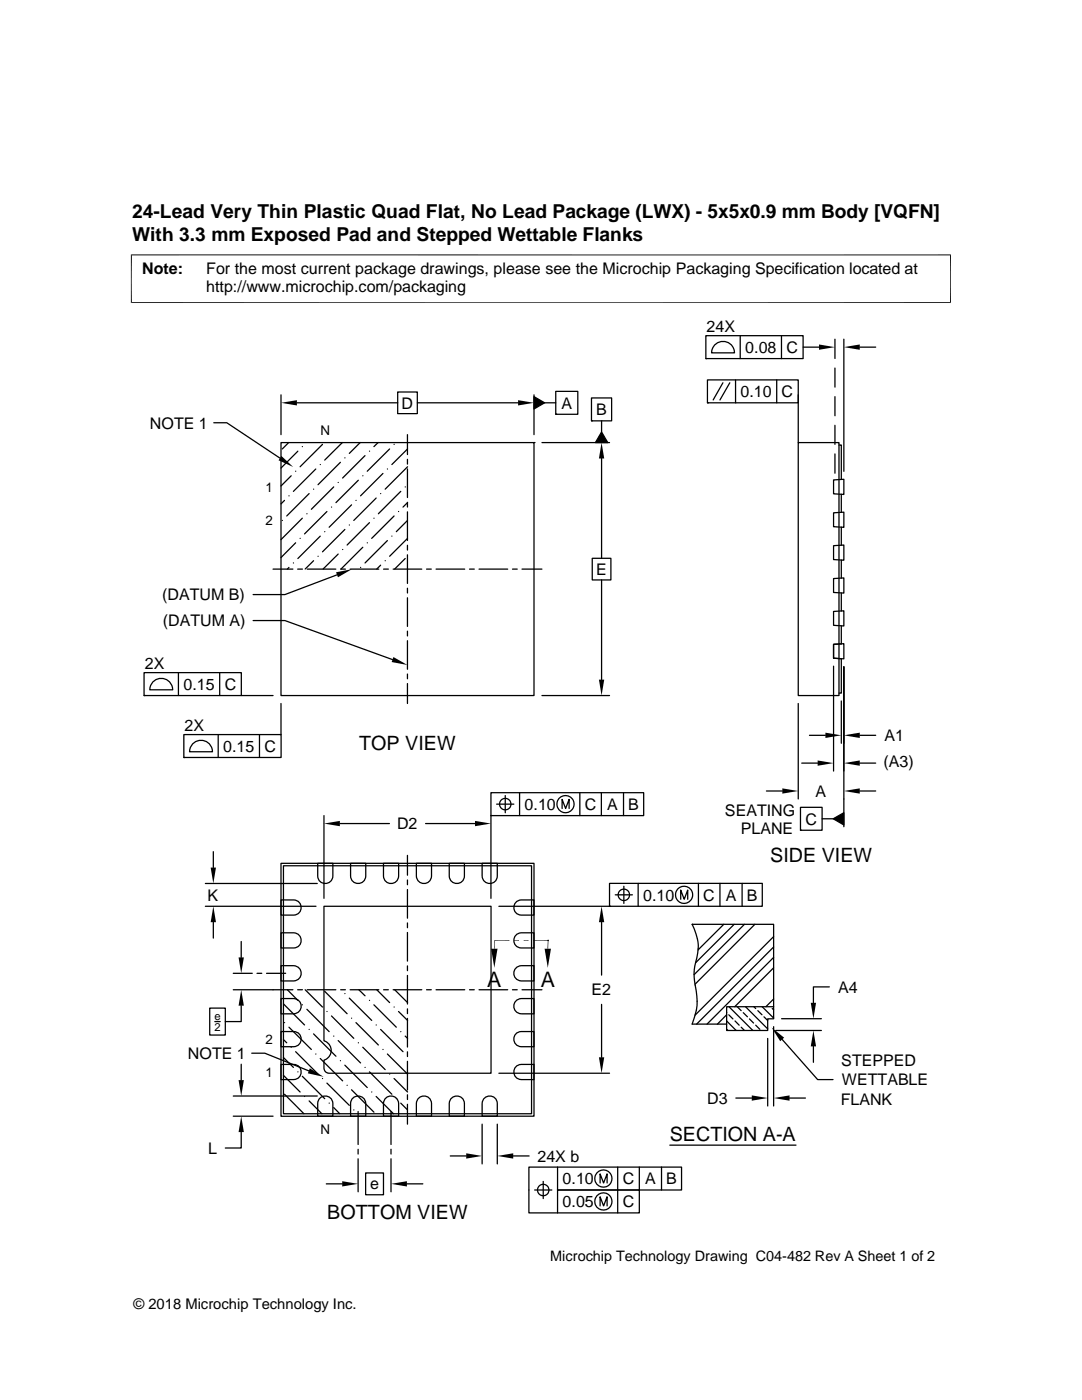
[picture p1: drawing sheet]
<svg xmlns="http://www.w3.org/2000/svg" width="216mm" height="279mm" viewBox="0 0 216 279" stroke-linecap="round" stroke-linejoin="round" font-family="sans-serif">
<g fill="none" stroke="#000" stroke-width=".25">
<path d="M56.1 78.8v7.9M79.4 78.2h3.9v4.3h-3.9zM106.6 79.2l2.1 1.2-2.1 1.2zM106.6 78.8v7.9M110.9 78.1h4.4v4.6h-4.4zM118 79.4h4v4.6h-4zM140.8 67h19.5v4.6h-19.5zM140.8 71.6h.1M141.2 75.8h18.1v4.6h-18.1zM142.8 68.7a2.28 2.28 0 0 1 2.4-.4 2.28 2.28 0 0 1 1.4 2.1h-4.6l.3-1.1zM144.3 76.4l-2 3.4M145.6 76.4l-1.9 3.4"/>
<path d="M146.8 75.8v4.6M147.7 67v4.6M155 75.8v4.6M155.9 67v4.6M159.3 78.8v9.5M160.3 69.3h3.1M166.6 67.7v3.8M166.6 73.4v3.9M166.6 79.2v3.8M168.4 67.7v26.4M171.6 69.3h3.1M42.7 84.4h2.6l10.6 7"/>
<path d="M56.1 88.3h50.5v50.5h-50.5zM56.8 99.9l-.7 .7M57.6 88.3l-1.3 1.3M57.7 99h.1M58.1 95l-2 2M59 94h.1M59.2 80.4h20.2M59.4 90l-3.3 3.4M60.3 89.1h.1M61.7 98.5l-4.5 4.5M62.6 97.6h.1M63 93.6l-4.5 4.5"/>
<path d="M63.9 92.7h.1M64.3 88.7l-4.4 4.5M66.6 97.2l-4.5 4.4M67.5 96.3h.1M67.9 92.3l-4.4 4.4M68.3 88.3l-3.5 3.5M68.8 91.4h.1M71 99.9h.1M71.5 95.8l-4.5 4.5M71.9 88.3l-2.2 2.2M72.4 95h.1M72.8 90.9l-4.4 4.5"/>
<path d="M73.7 90h.1M75.1 99.4l-4.5 4.5M75.4 88.3l-.8 .8M75.9 98.5h.1M76.4 94.5l-4.5 4.5M77.3 93.6h.1M77.7 89.6l-4.4 4.4M78.6 88.7h.1M80 98.1l-4.5 4.4M80.9 97.2h.1M81.3 86.7v4M81.3 91.7v.9"/>
<path d="M81.3 93.6v5.7M81.3 89.6l-3.1 3.1M81.3 93.2l-4.4 4.4M83.3 80.4h20.1M106.6 88.3h.1M108.1 88.3h13.5M108.7 80.4h2.2M110.9 82.7h.1M118 84h.1M120 86.2l1.3 2.1h-2.5zM120 84v2.2M120 91.5v19.9"/>
<path d="M141.2 80.4h.1M159.3 88.3h8.1v50.5h-8.1zM166.3 95.8l2.1-.1v3l-2.1-.1zM166.6 84.9v3.8M166.6 90.6v3.8M167.4 88.8h.5v6.9M167.9 98.6v3.6M54.5 113.6h3.9M56.3 103.9h.1M57.7 113.2l-.4 .4M58.5 112.4h.1M59 108.3l-2.9 3"/>
<path d="M59.4 113.6h.9M59.9 107.4h.1M60.3 103.4l-4.2 4.3M61.2 102.5h.1M61.3 113.6h5.7M62.6 111.9l-1.7 1.7M63.5 111h.1M63.9 107l-4.5 4.5M64.8 106.1h.1M65.2 102.1l-4.4 4.5M66.1 101.2h.1M67.2 114.7l-10.3 4h-6.4"/>
<path d="M67.5 110.6l-3 3M68 113.6h.9M68.4 109.7h.1M68.8 105.7l-4.5 4.4M69.7 104.8h.1M69.9 113.6h5.7M70.1 100.8l-4.4 4.4M71.9 113.2h.1M72.4 109.2l-4.3 4.4M73.3 108.3h.1M73.7 104.3l-4.4 4.5M74.6 103.4h.1"/>
<path d="M75.9 112.8l-.7 .8M76.5 113.6h1M76.9 111.9h.1M77.3 107.9l-4.5 4.5M78.2 107h.1M78.4 113.6h5.8M78.6 103l-4.4 4.4M79.5 102.1h.1M80.9 111.5l-2.1 2.1M81.3 100.2v1M81.3 102.2v5.7M81.3 108.8v1"/>
<path d="M81.3 110.7v5.7M81.3 117.4v.9M81.3 119.3v5.7M81.3 100.3l-.9 .9M81.3 103.9l-2.2 2.2M81.3 107.4l-3.6 3.6M85.1 113.6h1M87 113.6h5.7M93.7 113.6h.9M95.6 113.6h5.7M102.3 113.6h.9M104.2 113.6h3.9"/>
<path d="M118.2 111.4h3.7v4.3h-3.7zM120 115.7v19.9M166.3 115.5l2.1-.2v3.1l-2.1-.2zM166.3 108.9l2.1-.1v3l-2.1-.1zM166.3 102.3l2.1-.1v3l-2.1-.1zM167.9 105.2v3.6M167.9 111.8v3.6M167.9 118.3v3.6M28.7 134.2h19.5v4.6h-19.5zM28.7 138.8h.1M30.7 136a2.29 2.29 0 0 1 2.4-.4 2.29 2.29 0 0 1 1.4 2.1h-4.6l.3-1.2zM35.6 134.2v4.6"/>
<path d="M43.8 134.2v4.6M48.1 138.8h6.4M50.5 123.8h6.4l21.4 7.8M81.3 126v.9M81.3 127.9v5.7M81.3 134.5v1M81.3 136.4v4M108.1 138.8h13.5M166.3 132.9v21M166.3 128.6l2.1-.1v3l-2.1-.1zM166.3 122l2.1-.1v3l-2.1-.1zM167.9 139.9v8.4"/>
<path d="M167.9 124.9v3.6l-1.6 .1v2.8l1.6 .1v6.8h-.5M168.4 133.1v31.9M36.7 146.6h19.4v4.6h-19.4zM36.7 151.2h.1M38.6 148.3a2.29 2.29 0 0 1 2.5-.4 2.29 2.29 0 0 1 1.3 2.1h-4.6l.4-1.1zM43.5 146.6v4.6M51.8 146.6v4.6M56.1 140.4v6.2M98 158.2h30.4v4.6h-30.4zM100.8 158.8v3.4M103.7 158.2v4.6M115.7 158.2v4.6"/>
<path d="M120 158.2v4.6M124.4 158.2v4.6M152.9 157.9h3.2M159.3 140.4v19M160 152.3h3.2M161.5 146.7h3.2M171.6 146.7h3.1M171.6 157.9h3.1M171.6 152.3h3.1M41 176.3h22.3M42.6 170v3.1M56.1 172.3h50.5v50.5h-50.5z"/>
<path d="M56.1 179.6h2.5a1.51 1.51 0 0 1 1.5 1.5 1.51 1.51 0 0 1-1.5 1.5h-2.5zM56.6 172.8h49.5v49.5h-49.5zM63.4 172.3h3v2.5a1.51 1.51 0 0 1-1.5 1.5 1.51 1.51 0 0 1-1.5-1.5zM64.6 162.8v16.5M67.8 164.4h9.9M70 172.3h3v2.5a1.51 1.51 0 0 1-1.5 1.5 1.51 1.51 0 0 1-1.5-1.5zM76.5 172.3h3v2.5a1.51 1.51 0 0 1-1.5 1.5 1.51 1.51 0 0 1-1.5-1.5zM81.3 170.7v4M81.3 175.6v1M81.3 177.5v5.7M83.1 172.3h3v2.5a1.51 1.51 0 0 1-1.5 1.5 1.51 1.51 0 0 1-1.5-1.5zM84.9 164.4h9.9"/>
<path d="M89.6 172.3h3.1v2.5a1.51 1.51 0 0 1-1.5 1.5 1.51 1.51 0 0 1-1.6-1.5zM96.2 172.3h3v2.5a1.51 1.51 0 0 1-1.5 1.5 1.51 1.51 0 0 1-1.5-1.5zM98 162.8h.1M98 162.8v16.5M99.1 160.5h3.4M112.2 161.4v-1.9l.7 1.9 .7-1.9v1.9M121.6 176.3h30.5v4.6h-30.5zM122.8 178.6h3.4M124.5 176.9v3.4M127.3 176.3v4.6M135.8 179.5v-1.9l.7 1.9 .7-1.9v1.9M139.4 176.3v4.6"/>
<path d="M143.7 176.3v4.6M148.1 176.3v4.6M159.7 161.1h4.3v4.6h-4.3zM159.7 165.7h.1M164 163.4h2.3M166.3 163.4l2.1-1.2v2.4zM41 180.9h22.1M42.6 184v3.2M46.5 197.5h11.9M46.5 194.2h3.8M48.1 187.9v3.2M51.3 194.2h.9"/>
<path d="M53.2 194.2h3.8M56.1 186.2h2.5a1.51 1.51 0 0 1 1.5 1.5 1.51 1.51 0 0 1-1.5 1.5h-2.5zM56.1 192.7h2.5a1.52 1.52 0 0 1 1.5 1.5 1.52 1.52 0 0 1-1.5 1.6h-2.5zM56.1 199.3h2.5a1.52 1.52 0 0 1 1.5 1.5 1.52 1.52 0 0 1-1.5 1.5h-2.5zM57.3 197.5l2.1 2.1M59.4 197.5h.9M60.9 197.5l3.4 3.5M61.3 197.5h5.7M64.6 180.9h33.4v33.3h-32.3a1.01 1.01 0 0 1-1.1-1v-1.6a2.02 2.02 0 0 0 1.5-2 2.02 2.02 0 0 0-1.5-1.9zM64.8 197.8l4.5 4.5M68 197.5h.9M68.8 198.3h.1"/>
<path d="M69.7 199.2l4.5 4.4M69.9 197.5h5.7M71.6 197.5l1.2 1.2M73.7 199.6h.1M75.2 197.5l2.5 2.6M76.5 197.5h1M78.4 197.5h5.8M78.8 197.5l2.5 2.6M81.3 184.2v.9M81.3 186.1v5.7M81.3 192.8v.9M81.3 194.7v5.7"/>
<path d="M85.1 197.5h1M87 197.5h5.7M93.7 197.5h.9M95.6 197.5h5.7M99.5 180.9h22.1M102.3 197.5h.9M102.9 199.8l.5-.3 .6-.2h2.6v3h-2.6a1.52 1.52 0 0 1-1.3-.9 1.52 1.52 0 0 1 .2-1.6zM102.9 193.2l.5-.3 .6-.2h2.6v3.1h-2.6a1.52 1.52 0 0 1-1.3-.9 1.52 1.52 0 0 1 .2-1.7zM102.9 186.7l.5-.4 .6-.1h2.6v3h-2.6a1.51 1.51 0 0 1-1.3-.9 1.51 1.51 0 0 1 .2-1.6zM102.9 180.1l.5-.3 .6-.2h2.6v3h-2.6a1.52 1.52 0 0 1-1.3-.9 1.52 1.52 0 0 1 .2-1.6zM104.2 197.5h3.9M109.4 187.7h.1"/>
<path d="M120 184v10.6M121.6 180.9h.1M138.1 184.5h16.3v18.8h-1.2v2.4h-8.2v-1.3h-6.9a12.7 12.7 0 0 0 .5-8.5l-.1-1.7 .1-1.4a9.5 9.5 0 0 0-.5-8.3zM138.2 184.5h.1M144.4 184.5l-5.1 5.1M146.5 184.5l-7.7 7.7M148.5 184.5l-10 10M150.6 184.5l-11.9 11.9M154.4 186.9l-15.7 15.7M154.4 199.4l-1.6 1.5M154.4 189l-15.4 15.4M154.4 191.1l-13.3 13.3"/>
<path d="M154.4 193.1l-7.8 7.8M165.5 197h-3.2v3.1M41.8 201.2h3.2v5.4h-3.2zM42.9 203.9h1M46.5 218.7h16.8M48.1 200.7v3.2h-3.1M48.1 212.4v3.2M50.2 210.2h2.6l8.8 3.5M56.1 205.9h2.5a1.51 1.51 0 0 1 1.5 1.5 1.51 1.51 0 0 1-1.5 1.5h-2.5zM56.1 212.4h2.5a1.51 1.51 0 0 1 1.5 1.5 1.51 1.51 0 0 1-1.5 1.6h-2.5zM56.6 200.3l4.2 4.3M56.6 207.5l.6 .6"/>
<path d="M56.6 214.6l3.3 3.3M56.6 211.1l1.9 1.9M56.8 204.1h.1M56.8 218.4l3.8 3.9M57.7 205l4.4 4.4M58.1 209h.1M59 209.9l4.5 4.5M59.4 213.9h.1M60.3 200.5h.1M60.3 214.8l4.5 4.5M60.8 218.8h.1M61.2 201.4l4.5 4.5"/>
<path d="M61.7 205.4h.1M61.7 219.7l2.5 2.6M62.6 206.3l4.4 4.5M63 210.4h.1M63.9 219.1a1.53 1.53 0 0 1 1.6-.2 1.53 1.53 0 0 1 .9 1.3v2.6h-3v-2.6l.1-.6zM63.9 211.2l4.5 4.5M64.3 215.2h.1M65.2 201.9h.1M65.2 216.2l4.5 4.4M66.1 202.8l4.5 4.4M66.6 206.8h.1M67.5 207.7l4.4 4.4"/>
<path d="M67.9 211.7h.1M68.8 212.6l4.5 4.4M69.3 216.6h.1M70.1 203.2h.1M70.1 217.5l4.5 4.5M70.4 219.1a1.53 1.53 0 0 1 1.7-.2 1.53 1.53 0 0 1 .9 1.3v2.6h-3v-2.6l.1-.6zM71 204.1l4.5 4.5M71.5 208.1h.1M72.4 209l4.5 4.5M72.8 213h.1M73.7 213.9l4.5 4.5M74.2 217.9h.1"/>
<path d="M74.6 200.5l4.5 4.5M75.1 204.6h.1M75.1 218.8l3.4 3.5M75.9 205.4l4.5 4.5M76.4 209.4h.1M77 219.1a1.52 1.52 0 0 1 1.6-.2 1.52 1.52 0 0 1 .9 1.3v2.6h-3v-2.6l.2-.6zM77.3 210.4l4 4M77.7 214.4h.1M78.6 201h.1M78.6 215.2l2.7 2.7M79.1 219.3h.1M79.5 201.9l1.8 1.7"/>
<path d="M80 205.9h.1M80.9 206.8l.4 .4M81.3 201.3v1M81.3 203.2v5.8M81.3 209.9v1M81.3 211.8v5.7M81.3 218.5v.9M83.6 219.1a1.51 1.51 0 0 1 1.6-.2 1.51 1.51 0 0 1 .9 1.3v2.6h-3v-2.6l.1-.6zM90.1 219.1a1.52 1.52 0 0 1 1.7-.2 1.52 1.52 0 0 1 .9 1.3v2.6h-3.1v-2.6l.2-.6zM96.7 219.1a1.51 1.51 0 0 1 1.6-.2 1.51 1.51 0 0 1 .9 1.3v2.6h-3v-2.6l.2-.6zM99.5 214.2h22.1M102.9 206.4l.5-.4 .6-.1h2.6v3h-2.6a1.53 1.53 0 0 1-1.3-.9 1.53 1.53 0 0 1 .2-1.6z"/>
<path d="M102.9 212.9l.5-.3 .6-.2h2.6v3.1h-2.6a1.53 1.53 0 0 1-1.3-1 1.53 1.53 0 0 1 .2-1.6zM120 200.4v10.6M145 202.1h.1M145 203.8l1.9 1.9M145 202.5l-1.8 1.9M145 205.4l.2 .3M145.4 202.5l.8 .8M145.5 200.9l4.7 4.8M146.7 203.8l.8 .8M146.8 219.1h3.2M147.1 200.9l.8 .8M147.9 205l.6 .7"/>
<path d="M148.3 202.1l.8 .8M148.8 200.9l4.4 4.4M149.5 203.3l.9 .9M150.4 200.9l.4 .4M150.8 204.6l.8 .8M151.2 201.7l.8 .8M152.1 200.9l2.3 2.3M152.4 202.9l.8 .8M153.2 207.2v13.5M154.1 201.3l.3 .2M154.4 204.9v15.8M154.4 200.9h-9.4v3.5"/>
<path d="M154.8 205.7h9.1M156 203.3h7.9M156.1 207.5l7.1 8h3M157.5 219.1h3.2M162.3 208.8v3.2M46.5 222.8h8M48.1 225.9v3.2h-3.1M65.1 236.3h3.2M65.7 220.2h.1M66.6 221l1.2 1.3M70.6 221.5h.1M71.5 221.8v6.6"/>
<path d="M71.5 229.4v.9M71.5 231.3v6.5M73 234.1h3.5v4.3h-3.5zM78 221.8v6.6M78 229.4v.9M78 231.3v6.5M80 220.2l1.3 1.3M81.2 236.3h3.2M81.3 220.4v3.9M89.9 230.7h3.1M96.2 224.3v8M99.2 224.3v8"/>
<path d="M102.4 230.7h3.2M106.7 237.5h3.4M108.4 235.8v3.4M111.3 232.9v4.6h16.3v4.6h-22.1v-9.2h30.5v4.6h-24.7v4.6M119.7 236.1v-1.8l.7 1.8 .7-1.8v1.8M123.3 232.9v9.2M127.6 232.9v4.6M132 232.9v4.6M133.6 228.5h25.2M119.7 240.7v-1.9l.7 1.9 .7-1.9v1.9"/>
<circle cx="100.8" cy="160.5" r="1.14"/>
<circle cx="112.8" cy="160.5" r="1.71"/>
<circle cx="124.5" cy="178.6" r="1.14"/>
<circle cx="136.5" cy="178.6" r="1.72"/>
<circle cx="108.4" cy="237.5" r="1.14"/>
<circle cx="120.4" cy="239.8" r="1.71"/>
<circle cx="120.4" cy="235.2" r="1.71"/>
</g>
<g fill="#000">
<path d="M56.1 80.4l3.1-.5v1zM103.4 79.9l3.2 .5-3.2 .5zM163.4 68.7l3.2 .6-3.2 .5zM168.4 69.3l3.2-.6v1.1zM56.2 91l2.3 2.2-2.9-1.3zM106.6 79.2l2.1 1.2-2.1 1.2zM120 88.3l.6 3.2h-1.1zM120 86.2l1.3 2.1h-2.5zM67.1 114.2l3.1-.6-2.8 1.6zM78.5 131.1l2.8 1.6-3.2-.6zM119.5 135.6h1.1l-.6 3.2zM156.1 157.3l3.2 .6-3.2 .5z"/>
<path d="M163.2 151.8l3.1 .5-3.1 .5zM164.7 146.2l3.2 .5-3.2 .6zM168.4 146.7l3.2-.5v1.1zM168.4 152.3l3.2-.5v1zM168.4 157.9l3.2-.6v1.1zM42 173.1h1.1l-.5 3.2zM64.6 164.4l3.2-.6v1.1zM94.8 163.8l3.2 .6-3.2 .5zM166.3 163.4l2.1-1.2v2.4zM42.6 180.9l.5 3.1h-1.1zM47.6 191.1h1.1l-.6 3.1zM98.6 187.7l.1 1.6h-.1z"/>
<path d="M98 189.3h1.3l-.7 3.8zM98.6 187.7h.1v1.6zM102.6 187.6h.9l-.9 .1zM102.6 187.7l.9-.1v.1zM104.5 187.6h1l-1 .1zM104.5 187.7l1-.1v.1zM109.3 187.7l.1 1.6h-.2zM109.3 187.7h.1v1.6zM108.7 189.3h1.2l-.6 3.8zM120 180.9l.6 3.1h-1.1zM48.1 197.5l.6 3.2h-1.1zM47.6 215.6h1.1l-.6 3.1z"/>
<path d="M61.8 213.2l2.8 1.7-3.2-.7zM119.5 211h1.1l-.6 3.2zM150 218.6l3.2 .5-3.2 .6zM154 205.1l2.5 2-.8 .7zM154.4 219.1l3.1-.5v1.1zM162.3 205.7l.5 3.1h-1zM161.8 200.1h1l-.5 3.2zM48.1 222.8l.6 3.1h-1.1zM68.3 235.7l3.2 .6-3.2 .5zM78 236.3l3.2-.6v1.1zM93 230.2l3.2 .5-3.2 .5zM99.2 230.7l3.2-.5v1z"/>
</g>
<path d="M26.1 50.9h163.7M26.2 50.8v9.7M189.7 50.8v9.7M26.1 60.4h163.7M98.7 187.7h2.9M106.4 187.7h3M109.4 187.6v.1" fill="none" stroke="#000" stroke-width=".2"/>
<g font-size="4.3">
<text x="97.2" y="197">A</text>
<text x="107.9" y="197">A</text>
</g>
<g font-size="3.9">
<text x="71.7" y="149.8">TOP VIEW</text>
<text x="153.7" y="172">SIDE VIEW</text>
<text x="133.6" y="227.7">SECTION A-A</text>
<text x="65.3" y="243.2">BOTTOM VIEW</text>
</g>
<g font-size="3.8">
<text x="26.4" y="43.5">24-Lead Very Thin Plastic Quad Flat, No Lead Package (LWX) - 5x5x0.9 mm Body [VQFN]</text>
<text x="26.4" y="48">With 3.3 mm Exposed Pad and Stepped Wettable Flanks</text>
</g>
<g font-size="3.2">
<text x="28.4" y="54.6">Note:</text>
<text x="41.1" y="58.3">http://www.microchip.com/packaging</text>
<text x="41.1" y="54.6">For the most current package drawings, please see the Microchip Packaging Specification located at</text>
<text x="141" y="66.2">24X</text>
<text x="148.7" y="70.4">0.08</text>
<text x="156.9" y="70.4">C</text>
<text x="80.1" y="81.5">D</text>
<text x="112" y="81.5">A</text>
<text x="118.9" y="82.8">B</text>
<text x="147.8" y="79.2">0.10</text>
<text x="156" y="79.2">C</text>
<text x="29.9" y="85.5">NOTE 1</text>
<text x="32.3" y="119.8">(DATUM B)</text>
<text x="118.9" y="114.7">E</text>
<text x="32.5" y="124.9">(DATUM A)</text>
<text x="28.9" y="133.5">2X</text>
<text x="36.6" y="137.6">0.15</text>
<text x="44.8" y="137.7">C</text>
<text x="36.8" y="145.8">2X</text>
<text x="176.5" y="147.9">A1</text>
<text x="44.6" y="150">0.15</text>
<text x="52.8" y="150">C</text>
<text x="176.3" y="153.1">(A3)</text>
<text x="104.7" y="161.6">0.10</text>
<text x="116.7" y="161.6">C</text>
<text x="121.1" y="161.6">A</text>
<text x="125.3" y="161.6">B</text>
<text x="162.8" y="159">A</text>
<text x="79.2" y="165.5">D2</text>
<text x="144.7" y="162.9">SEATING</text>
<text x="147.8" y="166.5">PLANE</text>
<text x="160.7" y="164.5">C</text>
<text x="41.4" y="179.7">K</text>
<text x="128.4" y="179.7">0.10</text>
<text x="140.3" y="179.7">C</text>
<text x="144.8" y="179.7">A</text>
<text x="149" y="179.7">B</text>
<text x="118" y="198.7">E2</text>
<text x="167.3" y="198.1">A4</text>
<text x="37.5" y="211.3">NOTE 1</text>
<text x="167.9" y="212.8">STEPPED</text>
<text x="141.1" y="220.3">D3</text>
<text x="167.7" y="220.4">FLANK</text>
<text x="168" y="216.6">WETTABLE</text>
<text x="41.5" y="230.3">L</text>
<text x="107.3" y="231.8">24X b</text>
<text x="73.9" y="237.4">e</text>
<text x="112.3" y="236.3">0.10</text>
<text x="124.2" y="236.3">C</text>
<text x="128.7" y="236.3">A</text>
<text x="132.9" y="236.3">B</text>
<text x="112.3" y="240.9">0.05</text>
<text x="124.2" y="240.9">C</text>
</g>
<g font-size="2.9">
<text x="109.8" y="251.7">Microchip Technology Drawing C04-482 Rev A Sheet 1 of 2</text>
<text x="26.6" y="261.3">© 2018 Microchip Technology Inc.</text>
</g>
<g font-size="2.7">
<text x="63.9" y="86.7">N</text>
<text x="53" y="98.1">1</text>
<text x="53" y="104.7">2</text>
<text x="53" y="208.3">2</text>
<text x="53" y="214.9">1</text>
<text x="63.9" y="226.3">N</text>
</g>
<g font-size="2.2">
<text x="42.8" y="203.6">e</text>
<text x="42.8" y="205.7">2</text>
</g>
</svg>
